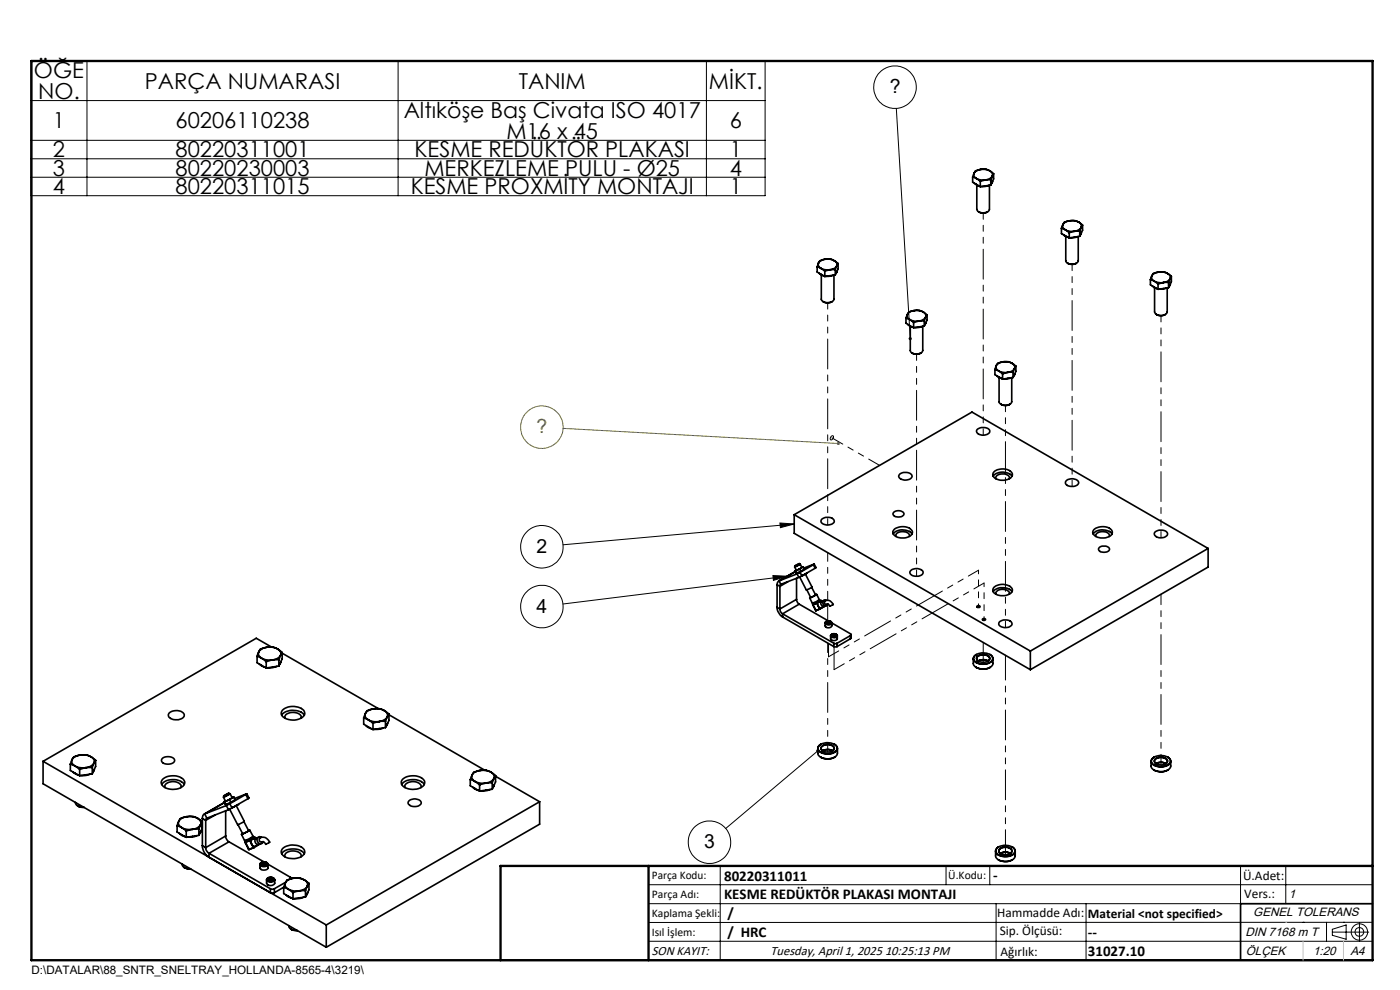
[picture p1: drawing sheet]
<svg xmlns="http://www.w3.org/2000/svg" width="297mm" height="210mm" viewBox="0 0 297 210" stroke-linecap="round" stroke-linejoin="round" font-family="sans-serif">
<g fill="none" stroke="#000" stroke-width=".35">
<path d="M206.3 37.6l.9 .3M206.3 37.6v1.1l1.7 .9M206.6 36.8a.88 .88 0 0 0 .6 1.1M206.6 36.8l-.3 .8M206.7 38.9l1.1 .6M207.2 37.9l.6 .2 1.3 .1M207.2 37.9l.8 .6M207.2 39.3v5.1l.4 .5M208 38.5v1.1M208.1 35.9a2.04 2.04 0 0 0-1.5 .9M208.1 35.9a2.85 2.85 0 0 1 1.9 .4M208.1 35.9a1.51 1.51 0 0 0-1.5 .9"/>
<path d="M208.1 35.9a2.26 2.26 0 0 1 1.9 .4M209.1 38.2l-1.1 .3M209.1 38.2h1.1M209.8 39.3l-.7 .2-.9 .1M209.9 39.3v5.1a1.54 1.54 0 0 1-2.3 .5M210 36.3a.83 .83 0 0 1 .5 1.1M210 36.3l.8 .6M210.2 39.3l-2.2 .3M210.2 38.2v1.1M210.5 37.4a1.78 1.78 0 0 1-1.4 .8M210.5 37.4l-.3 .8M210.6 38.5l-.3 .4"/>
<path d="M210.8 36.9l-.3 .5M210.8 36.9v1.1l-.6 1.3M173.4 56.6l.8 .3M173.4 56.6v1.1l1.6 1M173.6 55.8a.88 .88 0 0 0 .6 1.1M173.6 55.8l-.2 .8M173.7 58l1.1 .5M174.2 56.9l.6 .3h1.3M174.2 56.9l.8 .6M174.2 58.3v5.3l.4 .4M175 57.5v1.2M175 55a2.06 2.06 0 0 0-1.4 .8"/>
<path d="M175 55a3 3 0 0 1 2 .3M175 55a1.51 1.51 0 0 0-1.4 .8M175 55a2.3 2.3 0 0 1 2 .3M176.1 57.2l-1.1 .3M176.1 57.2h1.1M176.8 58.3l-.7 .3h-.9M176.9 58.3v5.2a1.57 1.57 0 0 1-2.3 .5M177 55.3a.83 .83 0 0 1 .5 1.1M177 55.3l.8 .6M177.2 58.3l-2.2 .4M177.2 57.2v1.1M177.5 56.4a1.77 1.77 0 0 1-1.4 .8"/>
<path d="M177.5 56.4l-.3 .8M177.6 57.5l-.3 .5M177.8 55.9l-.3 .5M177.8 55.9v1.1l-.6 1.3M207.6 44.9a1.73 1.73 0 0 0 1.9 0M225.2 48.4l.8 .3M225.2 48.4v1.2l1.6 .9M225.5 47.7a.83 .83 0 0 0 .5 1M225.5 47.7l-.3 .7M225.6 49.8l1 .6M226 48.7a2.85 2.85 0 0 0 1.9 .4M226 48.7l.8 .7"/>
<path d="M226.1 50.2v5.2l.4 .4M226.5 55.8a1.88 1.88 0 0 0 1.9 0M226.8 49.4v1.1M226.9 46.8a1.78 1.78 0 0 0-1.4 .9M226.9 46.8l1.3 .1 .6 .2M226.9 46.8a1.51 1.51 0 0 0-1.4 .9M226.9 46.8a2.49 2.49 0 0 1 1.9 .3M227.9 49.1l-1.1 .3M228.7 50.2l-1.6 .2M228.7 50.2v5.1a1.55 1.55 0 0 1-2.2 .5M228.8 47.1a.9 .9 0 0 1 .5 1.2M228.8 47.1l.9 .7"/>
<path d="M229.1 49l-1.2 .1M229.1 50.1l-2.3 .4M229.1 49v1.1M229.3 48.3a1.86 1.86 0 0 1-1.4 .8M229.3 48.3l-.2 .7M229.4 49.3l-.2 .5M229.7 47.8l-.4 .5M229.7 47.8v1.1l-.6 1.2M244.1 59.3l.8 .3M244.1 59.3v1.1l1.6 1M244.3 58.5a.88 .88 0 0 0 .6 1.1M244.3 58.5l-.2 .8"/>
<path d="M244.9 59.6l.6 .3h1.3M244.9 59.6l.8 .6M245.8 57.7a2.04 2.04 0 0 0-1.5 .8M245.8 57.7a2.85 2.85 0 0 1 1.9 .3M245.8 57.7a1.51 1.51 0 0 0-1.5 .8M245.8 57.7a2.26 2.26 0 0 1 1.9 .3M246.8 59.9l-1.1 .3M246.8 59.9h1.1M247.7 58a.83 .83 0 0 1 .5 1.1M247.7 58l.8 .6M247.9 59.9v1.1M248.2 59.1a1.78 1.78 0 0 1-1.4 .8"/>
<path d="M248.2 59.1l-.3 .8M248.5 58.6l-.3 .5M248.5 58.6v1.2l-.6 1.2M174.6 64a1.73 1.73 0 0 0 1.9 0M192.2 67.5l.8 .3M192.2 67.5v1.1l1.6 .9M192.5 66.7a.85 .85 0 0 0 .5 1.1M192.5 66.7l-.3 .8M192.6 68.8l1 .6M193 67.8a3 3 0 0 0 1.9 .3M193 67.8l.8 .6M193.1 69.2v5.2l.4 .5"/>
<path d="M193.5 74.9a1.87 1.87 0 0 0 1.9 0M193.8 68.4v1.1M193.9 65.9a1.63 1.63 0 0 0-1.4 .8M193.9 65.9h1.3l.6 .3M193.9 65.9a1.42 1.42 0 0 0-1.4 .8M193.9 65.9a2.44 2.44 0 0 1 1.9 .3M194.9 68.1l-1.1 .3M195.7 69.2l-1.6 .3M195.8 69.2v5.1a1.55 1.55 0 0 1-2.3 .6M195.8 66.2a.88 .88 0 0 1 .6 1.1M195.8 66.2l.9 .6M196.1 68.1h-1.2"/>
<path d="M196.1 69.2l-2.3 .3M196.1 68.1v1.1M196.4 67.3a2.06 2.06 0 0 1-1.5 .8M196.4 67.3l-.3 .8M196.4 68.4l-.2 .5M196.7 66.8l-.3 .5M196.7 66.8v1.1l-.6 1.3M211.1 78.4l.8 .3M211.1 78.4v1.1l1.6 .9M211.3 77.6a.88 .88 0 0 0 .6 1.1M211.3 77.6l-.2 .8M211.5 79.7l1 .6"/>
<path d="M211.9 78.7l.6 .2 1.3 .1M211.9 78.7l.8 .6M212.7 79.3v1.1M212.8 76.8a2.06 2.06 0 0 0-1.5 .8M212.8 76.8a3 3 0 0 1 1.9 .3M212.8 76.8a1.51 1.51 0 0 0-1.5 .8M212.8 76.8a2.3 2.3 0 0 1 1.9 .3M213.8 79l-1.1 .3M213.8 79h1.1M214.7 77.1a.83 .83 0 0 1 .5 1.1M214.7 77.1l.8 .6M214.9 79v1.1"/>
<path d="M215.2 78.2a1.77 1.77 0 0 1-1.4 .8M215.2 78.2l-.3 .8M215.3 79.3l-.2 .5M215.5 77.7l-.3 .5M215.5 77.7v1.1l-.6 1.3M244.4 60.7l1.1 .5M244.9 61.1v5.1l.4 .5M245.3 66.7a1.73 1.73 0 0 0 1.9 0M245.7 60.2v1.2M247.5 61.1l-1.5 .2M247.6 61.1v5.1a1.54 1.54 0 0 1-2.3 .5M247.9 61l-2.2 .4"/>
<path d="M248.3 60.2l-.3 .5M207.3 91.1a1.9 1.9 0 0 1 2.7 .3 1.43 1.43 0 0 1-2.2 .8l-.5-.4-.1-.3zM211.9 80.1v5.2l.4 .5M212.3 85.8a1.73 1.73 0 0 0 1.9 0M214.6 80.1l-1.7 .3M214.6 80.1v5.1a1.57 1.57 0 0 1-2.3 .6M214.9 80.1l-2.2 .3M168.5 109.2l37.7-21.8 50.1 28.9M168.5 109.2l50.1 28.9M168.5 109.2v3.9l50.1 29M169.6 119.5l.1 .2M169.7 119.7h.1l-1.1 .5"/>
<path d="M169.7 119.7l-1 .5-.1-.2M169.8 119.7l.3 .7M172.5 119.8l.2-.1-2.2 .8M172.5 119.8l-2.8 1.6M172.5 119.8l.4 .7M172.7 119.7l.4 .7-.2 .1M174.3 110.2a1.85 1.85 0 0 1 2.7 .2 1.07 1.07 0 0 1-1.4 1 1.11 1.11 0 0 1-1.4-1.1zM189.5 113.3a2.69 2.69 0 0 1 4 0M189.6 108.6a1.36 1.36 0 0 1 2.2 .5 1.42 1.42 0 0 1-2.4 0zM189.7 112.4a2.81 2.81 0 0 1 3.8 .2 1.1 1.1 0 0 1-1 1.4 2.29 2.29 0 0 1-3.1-1zM190.1 113.8a.83 .83 0 0 1 .9-1 1.4 1.4 0 0 1 1.9 .9v.1M191 100.5a1.69 1.69 0 0 1 2.5 .6 1.66 1.66 0 0 1-2.9-.1z"/>
<path d="M210.7 101a2.73 2.73 0 0 1 4 0M210.9 100.1a2.81 2.81 0 0 1 3.8 .3 1.22 1.22 0 0 1-1.3 1.4 2.28 2.28 0 0 1-2.8-1.1zM211.3 101.6a.95 .95 0 0 1 1.2-1.1 1.13 1.13 0 0 1 1.6 1.1M226.2 102a1.69 1.69 0 0 1 2.6 .4 1.76 1.76 0 0 1-2.8 .1zM231.9 113.3a2.69 2.69 0 0 1 4 0M232.1 112.4a2.8 2.8 0 0 1 3.8 .2 1.05 1.05 0 0 1-1 1.4 2.33 2.33 0 0 1-3.1-1zM232.5 113.8a.98 .98 0 0 1 1.2-1 1.25 1.25 0 0 1 1.6 .9v.1M233.2 116.1a1.34 1.34 0 0 1 2.2 .5 1.48 1.48 0 0 1-2.4 0zM245 112.9a1.9 1.9 0 0 1 2.7 .2 1.43 1.43 0 0 1-2.2 .8l-.5-.3-.1-.4zM256.3 116.3l-37.7 21.8M256.3 116.3v4l-37.7 21.8M54.5 139.2l1 .4"/>
<path d="M54.5 139.2v1.4l2 1.1M54.9 138.3a1.04 1.04 0 0 0 .6 1.3M54.9 138.3l-.4 .9M55.5 139.6a3.8 3.8 0 0 0 2.3 .4M55.5 139.6l1 .8M56.6 137.3a2.28 2.28 0 0 0-1.7 1M56.6 137.3a3.5 3.5 0 0 1 2.3 .4M56.6 137.3a1.9 1.9 0 0 0-1.7 1M56.6 137.3a3.2 3.2 0 0 1 2.3 .4M57.6 137.3l-3.2-1.9-45.3 26.1M57.8 140l-1.3 .4M58.9 137.7a1.04 1.04 0 0 1 .6 1.3"/>
<path d="M58.9 137.7l1 .7M59.2 139.9l-1.4 .1M59.2 139.9v1.4M59.5 139a2.13 2.13 0 0 1-1.7 1M59.5 139l-.3 .9M59.9 138.4l-.4 .6M59.9 138.6l20.4 11.7M59.9 138.4v1.3l-.7 1.6M164.9 128.8a2.71 2.71 0 0 0 1.1 2.1M164.9 124l.6 .4M164.9 128.8l.6 .4M164.9 124v4.8"/>
<path d="M165.3 123.2l-.3 .3-.1 .5M165.3 123.2l.3 .8M165.5 129.2a1.11 1.11 0 0 0 .5 1M165.5 124.4v4.8M165.6 124l-.1 .4M166 130.2l10.9 6.2M166 130.2v.7M166 130.9l10.9 6.3M167.1 123.4l-1.6 1M168.6 120.3l.3 .7 1.2-.6M168.7 120l.9-.5zM168.7 121.1h.1"/>
<path d="M168.7 121.1l.3 .5M168.7 121.2l-3.5 2.1M168.8 121.1l.2 .5M168.9 120.9l-.2 .2M169 127.1l.2 .8 .3 .3M169 122.7v4.4M169 127.1l-3.5 2.1M169.1 121.7l.4 .8M169.1 121.7l-3.8 1.5M169.5 122.5l-3.9 1.5M169.5 128.2l-3.5 2M169.5 128.2l6.2 3.5"/>
<path d="M169.7 120.7l-.9 .4M169.7 120.7l.2 .5M169.7 121.4l-.6 .3M169.7 121.4l.4 .8M169.9 121.2l-.9 .4M170.1 122.2l-.6 .3M170.3 122l.1 .1M170.4 122.1l-.4 .1M170.4 120.3h-.3M170.4 120.3l-.7 .4M170.4 120.3l.2 .4-.7 .5M170.9 121.8l1.4 2.7-.6 .4-.6 .3-1.4-2.8"/>
<path d="M171.1 121.6h.1M171.1 121.6l-.7 .5M172.2 124.6l.8 1.6-.5 .3-.5 .2-.8-1.6M172.4 128.3h.1M172.4 128.3l.6 1.2M172.5 128.3l.6 1.2M172.5 128.2v.1M172.5 128.1l-.1 .2M172.5 128.1v.1M172.5 128.1h.1M172.6 127.8l.2 .2M172.7 128l-.2 .1"/>
<path d="M172.9 120.5l-2.8 1.7M173 126.2l.2-.1-1.4 .8 .2-.2M173 129.5h.1M173.1 129.5h.1M173.2 126.1l.6 1.1-.6 .4-.9 .3-.5-1M173.2 127.9h.1M173.2 127.9l.4 .7M173.2 127.9l-.7 .4M173.2 127.9l-.7 .3M173.5 127.4l.1 .2M173.6 128.6l.4 .3 .8-.3M173.6 128.6l.3 .6"/>
<path d="M173.6 127.6l-.8 .4M173.9 129.2h.1M173.9 129.2l-.8 .3M174.1 127.4l.2 .2M174.1 127.4l-.5 .2M174.1 127.4l-.9 .5M174.4 127.5a.58 .58 0 0 0-.2 .7 .58 .58 0 0 0 .6 .4M174.4 127.5l-.8 .3-.1 .4 .1 .4M174.6 127.5h-.2M174.8 128.6h.1M174.8 128.7l-.9 .5M174.8 128.7h.1"/>
<path d="M174.9 127.6a1.11 1.11 0 0 1 1.8 .7 .56 .56 0 0 1-1-.1 .51 .51 0 0 1-.6 0 .51 .51 0 0 1-.2-.6zM175 132.1a.77 .77 0 0 1 .8-.4 .77 .77 0 0 1 .7 .4M175 132.1h.1M175 132.1v.6a.79 .79 0 0 0 .8 .5 .79 .79 0 0 0 .7-.5v-.6M175 132.1a.82 .82 0 0 0 1.5 0M175 128.5l-.2 .1M175.2 131.9a.72 .72 0 0 1 1.2 .2 .71 .71 0 0 1-1.3-.1zM175.3 127.3a.56 .56 0 0 0-.7 .4 .56 .56 0 0 0 .3 .7 .56 .56 0 0 0 .7-.3M175.5 131.9v.3M175.6 132.2h.1M175.6 132.2h.3M175.9 131.9l.2 .1-.1 .2-.6-.1 .1-.2"/>
<path d="M175.9 131.9h-.4M175.9 131.9v.3M176.2 134.9a.8 .8 0 0 1 1.4 0M176.2 134.9h.1M176.2 134.9v.6a.79 .79 0 0 0 .7 .4 .79 .79 0 0 0 .7-.4v-.6M176.2 134.9a.82 .82 0 0 0 1.4 0M176.4 134.6a.73 .73 0 0 1 1.2 .3 .72 .72 0 0 1-1.3-.1zM176.5 132.1l4 2.4 .1 .2-.2 .1M176.6 134.6v.3l.2 .1M176.6 134.6v.3M176.8 135h.1M176.9 136.4h.7"/>
<path d="M176.9 137.2h.7M176.9 136.4v.8M177 134.9l-.2 .1M177 134.6l.3 .2-.1 .2h-.4M177 134.6h-.4M177 134.6v.3M177.6 136.4v.8M180.4 134.8l-2.8 1.6M180.4 134.8v.7M180.4 135.5l-2.8 1.7M180.6 134.6v.8l-.2 .1M193.2 121.1a1.78 1.78 0 0 1 2.6 .2 1.36 1.36 0 0 1-1.9 .9 .74 .74 0 0 1-.7-.3 .74 .74 0 0 1 0-.8z"/>
<path d="M206.5 139.7v1.2l.6 .7M206.7 139.2a2.7 2.7 0 0 1 3.9 .2 1.34 1.34 0 0 1-1.5 1.4 2.03 2.03 0 0 1-2.6-1.2zM207.1 138.8a.95 .95 0 0 0-.6 1.1 .95 .95 0 0 0 .9 .8 2.58 2.58 0 0 0 3.2-.8l-.1-.6-.5-.5M207.1 138.8h.1M207.3 128.6a.31 .31 0 0 1 .4-.2 .31 .31 0 0 1 .1 .4h-.5zM207.3 139.3a1.82 1.82 0 0 1 2.7 .3 1.48 1.48 0 0 1-2.2 .8l-.5-.4-.1-.4zM208.4 131.3a.3 .3 0 0 1 .4-.1 .3 .3 0 0 1 .2 .3h-.5zM210 138.8h.1M210.6 139.7v1a2.23 2.23 0 0 1-2.9 1.1l-.6-.2M210.7 125.5a2.8 2.8 0 0 1 4 0M210.9 124.6a2.81 2.81 0 0 1 3.8 .2 1.1 1.1 0 0 1-1 1.4 2.65 2.65 0 0 1-3.1-.8v-.4zM211.3 126a1.13 1.13 0 0 1 1.5-1 1.07 1.07 0 0 1 1.3 1"/>
<path d="M212 131.9a1.85 1.85 0 0 1 2.7 .3 1.07 1.07 0 0 1-1.3 .9 1.11 1.11 0 0 1-1.5-1zM218.6 138.1v4M35.9 151.3a2.23 2.23 0 0 1 3.2 .2 1.28 1.28 0 0 1-1.6 1.2 1.49 1.49 0 0 1-1.8-1zM55 140.9l1.2 .7M56.5 140.4v1.3M58.7 141.3l-.9 .3h-1M59.2 141.3l-2.7 .4M59.6 140.3l-.3 .6M59.8 151.7a3.2 3.2 0 0 1 4.8 0M59.9 150.6a3.4 3.4 0 0 1 4.7 .3 1.32 1.32 0 0 1-1.3 1.7 3.2 3.2 0 0 1-3.6-1v-.5zM60.5 152.4a1.02 1.02 0 0 1 1.1-1.2 1.97 1.97 0 0 1 2.3 .8v.4M77.2 152.3l.9 .4"/>
<path d="M77.2 152.3v1.3l1.9 1.2M77.5 151.4a1 1 0 0 0 .6 1.3M77.5 151.4l-.3 .9M77.6 153.9l.5 .4 .7 .3M78.1 152.7a3.4 3.4 0 0 0 2.4 .4M78.1 152.7l1 .7M79.1 153.4v1.4M79.2 150.4a2.19 2.19 0 0 0-1.7 1M79.2 150.4a3.7 3.7 0 0 1 2.3 .3M79.2 150.4a1.74 1.74 0 0 0-1.7 1M79.2 150.4a3 3 0 0 1 2.3 .3M80.5 153.1l-1.4 .3"/>
<path d="M81.4 154.4l-.9 .3h-1.1M81.5 150.7a1.05 1.05 0 0 1 .7 1.4M81.5 150.7l1 .8M81.8 153l-1.3 .1M81.8 154.3l-2.7 .5M81.8 153v1.3M82.2 152.1a2.49 2.49 0 0 1-1.7 1M82.2 152.1l-.4 .9M82.2 153.4l-.2 .6M82.5 151.5l-.3 .6M82.5 151.6l20.4 11.8M82.5 151.5v1.3l-.7 1.5"/>
<path d="M173.5 158.7v1.2l.6 .7M173.8 158.1a2.78 2.78 0 0 1 3.8 .4 1.22 1.22 0 0 1-1.2 1.3 2.5 2.5 0 0 1-2.9-1zM174.1 157.9a.95 .95 0 0 0-.6 1 .95 .95 0 0 0 .9 .8 2.52 2.52 0 0 0 3.2-.8l-.1-.6-.4-.4M174.1 157.9h.1M174.3 158.4a1.69 1.69 0 0 1 2.7 .4 1.76 1.76 0 0 1-2.8 0zM174.5 159.3a2.12 2.12 0 0 1 2.1 0M174.6 159.2a2.17 2.17 0 0 1 2 0M174.6 159.3a.67 .67 0 0 1-.4-.8 .67 .67 0 0 1 .7-.5 1.48 1.48 0 0 1 2.1 .8l-.2 .3-.3 .2M177 157.9h.1M177.7 158.7v1.1a2.25 2.25 0 0 1-3 1.1l-.6-.3M207.1 141.6a3 3 0 0 0 2.9 0M207.5 140.2a2.12 2.12 0 0 1 2.1 0"/>
<path d="M207.6 140.2a2.16 2.16 0 0 1 2 0M207.6 140.3a.66 .66 0 0 1-.4-.8 .66 .66 0 0 1 .8-.5 1.43 1.43 0 0 1 1.9 .8l-.4 .5M9.1 161.5l60.1 34.7M9.1 161.5v4.8l60.1 34.6M14.9 162.1l1 .4M14.9 162.1v1.3l2 1.2M15.3 161.1a1.02 1.02 0 0 0 .6 1.4M15.3 161.1l-.4 1M15.4 163.7l1.2 .7M15.9 162.5a3.7 3.7 0 0 0 2.3 .3M15.9 162.5l1 .7M16 170.2l.1 .4 .4 .3"/>
<path d="M16.5 170.9l1.2 .3M16.5 170.9l.7 .3 .7 .1M16.9 163.2v1.4M17 160.2a2.49 2.49 0 0 0-1.7 .9M17 160.2a3.4 3.4 0 0 1 2.3 .3M17 160.2a1.9 1.9 0 0 0-1.7 .9M17 160.2a3.2 3.2 0 0 1 2.3 .3M18.2 162.8l-1.3 .4M19.1 164.2l-.9 .3h-1M19.3 160.5a1.02 1.02 0 0 1 .6 1.4M19.3 160.5l1 .8M19.6 162.8h-1.4"/>
<path d="M19.6 164.1l-2.7 .5M19.6 162.8v1.3M19.9 161.9a2.3 2.3 0 0 1-1.7 .9M19.9 161.9l-.3 .9M20 163.2l-.3 .6M20.3 161.3l-.4 .6M20.3 161.3v1.3l-.7 1.5M34.3 166.4a3.3 3.3 0 0 1 4.8 0M34.5 160.9a1.85 1.85 0 0 1 2.5 .3 1.57 1.57 0 0 1-2.4 .7l-.3-.5zM34.5 165.3a3.4 3.4 0 0 1 4.6 .3 1.32 1.32 0 0 1-1.2 1.7 2.84 2.84 0 0 1-3.7-1.3zM35 167.1a1.02 1.02 0 0 1 1.1-1.2 1.93 1.93 0 0 1 2.4 .8l-.1 .4M37.6 175.1l.9 .4"/>
<path d="M37.6 175.1v1.4l1.9 1.1M37.9 174.2a1.02 1.02 0 0 0 .6 1.3M37.9 174.2l-.3 .9M38 176.8l.5 .4 .8 .3M38.5 175.5a3.5 3.5 0 0 0 2.4 .4M38.5 175.5l1 .8M39.5 176.3v1.3M39.6 173.2a2.04 2.04 0 0 0-1.7 1M39.6 173.2a3.8 3.8 0 0 1 2.3 .4M39.6 173.2a1.74 1.74 0 0 0-1.7 1M39.6 173.2a3 3 0 0 1 2.3 .4M40.9 175.9l-1.4 .4"/>
<path d="M41.8 177.3l-.9 .2-1.1 .1M41.9 173.6a1.07 1.07 0 0 1 .6 1.3M41.9 173.6l1 .7M42.2 175.9h-1.3M42.2 177.2l-2.7 .4M42.2 175.9v1.3M42.5 174.9a2.28 2.28 0 0 1-1.6 1M42.5 174.9l-.3 1M42.6 176.3l-.2 .5M42.9 174.3l-.4 .6M42.9 174.3v1.4l-.7 1.5M42.9 179.4a2.97 2.97 0 0 0 1.4 2.4v-.8"/>
<path d="M42.9 173.6l.7 .4M42.9 179.4l.7 .4M42.9 173.6v5.8M43.4 172.6a.89 .89 0 0 0-.5 1M43.4 172.6l4.2-2.4-4.3 2.5M43.4 172.6l.5 1M43.6 179.8a1.47 1.47 0 0 0 .7 1.2M43.6 174v5.8M43.9 173.6l-.3 .4M45.7 172.9l-2.1 1.1M47.4 168.8l1.2-.5zM47.4 168.8l.1 .2"/>
<path d="M47.5 170.1h.2M47.5 170.1l.4 .6M47.7 170.1l.2 .6M47.8 169.9l-.3 .2M47.9 177.3a1.6 1.6 0 0 0 .7 1.3M47.9 172v5.3M47.9 177.3l-4.3 2.5M48 170.9l.5 .9M48 170.9l-4.6 1.7M48.5 171.8l-4.6 1.8M48.6 168.3v.2l-1.1 .5M48.6 178.6l-4.3 2.4"/>
<path d="M48.6 178.6l7.4 4.2M48.7 168.4h.1l-1.4 .7 .1-.1M48.7 169.6l-1 .5M48.7 169.6l.3 .6M48.8 170.5l-.8 .4M48.8 170.5l.4 .9M48.8 168.4l.4 .8-1.1 .7h-.3l-.4-.8M49 170.2l-1.1 .5M49.2 171.4l-.7 .4M49.5 171.2h.1M49.5 171.2l-.4 .2M49.6 169.1h-.4"/>
<path d="M49.6 169.1l-.9 .5M49.6 169.1l.3 .5-.9 .6M50.1 170.9l1.7 3.3-.3 .2-1.1 .5-1.7-3.2M50.4 170.7h.1M50.4 170.7l-.9 .5M50.5 174.9l1 1.9M51.8 174.3l.9 1.9M52 178.7l.7 1.5M52.1 178.7h-.1M52.1 178.7l.7 1.5M52.1 178.6v.1M52.1 168.5l.3-.1-2.7 1"/>
<path d="M52.1 168.5l-3.3 2M52.1 168.5l.5 .9M52.2 178.5l-.2 .2M52.2 178.5l-.2 .1h.1M52.2 178.5h.1M52.4 168.4l.4 .9-.2 .1M52.4 178.4l-.2 .1M52.6 169.4l-3.4 2M52.7 176.2l.3-.1-1.8 .9 .3-.2M52.7 176.2l-1.2 .6M53 176.1l.7 1.3-1 .6-.8 .3-.7-1.3M53 178.3l-.9 .4"/>
<path d="M53 178.3l.8 1.5M53 178.3h.1M53 178.3l-.9 .3M53.3 177.7l.2 .2M53.5 177.9l-1.1 .6-.1-.3M53.8 179.8h.1M53.8 179.8l-1 .4M53.8 179.8l-.9 .4M54 177.7h.1M54 177.7l-1 .6M54 177.7l-.6 .2M54.1 177.7l-.7 .2"/>
<path d="M54.1 177.7l.1 .2M54.4 177.8l-.7 .2a.8 .8 0 0 0-.4 1 .8 .8 0 0 0 1 .4l.6-.3M54.6 177.7a.7 .7 0 0 0-.4 1 .7 .7 0 0 0 1 .3M54.9 179.1v.1l-1.1 .6M55.2 177.7a1.39 1.39 0 0 1 1.9 1l-.7 .4a.76 .76 0 0 0-1.1-.5l-.3-.4zM55.5 177.6a.66 .66 0 0 0-.9 .2 .66 .66 0 0 0 .2 .9l.6 .3 .3-.2 .1-.3M85.2 166.4a3.3 3.3 0 0 1 4.8 0M85.4 165.3a3.4 3.4 0 0 1 4.6 .3 1.32 1.32 0 0 1-1.2 1.7 3.1 3.1 0 0 1-3.6-1l-.1-.5zM85.9 167.1a1.02 1.02 0 0 1 1.1-1.2 1.71 1.71 0 0 1 2.4 1l-.1 .2M86.8 169.9a1.77 1.77 0 0 1 2.6 .3 1.48 1.48 0 0 1-2.2 .8l-.6-.6zM99.8 165.4l1 .4M99.8 165.4v1.3l1.9 1.1"/>
<path d="M100.2 164.4a1.07 1.07 0 0 0 .6 1.4M100.2 164.4l-.4 1M100.3 167l.5 .4 .7 .3M100.8 165.8a3.8 3.8 0 0 0 2.3 .3M100.8 165.8l.9 .7M101.7 166.5v1.3M101.8 163.4a2.04 2.04 0 0 0-1.6 1M101.8 163.4a3.7 3.7 0 0 1 2.3 .4M101.8 163.4a1.9 1.9 0 0 0-1.6 1M101.8 163.4a2.89 2.89 0 0 1 2.3 .4M103.1 166.1l-1.4 .4M104 167.5l-.9 .2-1 .1"/>
<path d="M104.1 163.8a1.05 1.05 0 0 1 .7 1.3M104.1 163.8l1 .7M104.4 166.1h-1.3M104.4 167.4l-2.7 .4M104.4 166.1v1.3M104.8 165.1a2.19 2.19 0 0 1-1.7 1M104.8 165.1l-.4 1M104.8 166.5l-.2 .6M105.1 164.5l-.3 .6M105.1 164.7l9.4 5.4M105.1 164.5v1.4l-.7 1.5M114.5 170.1l-45.3 26.1"/>
<path d="M114.5 170.1v4.7l-45.3 26.1M174.1 160.6a3 3 0 0 0 3 0M211.6 179.8a2.78 2.78 0 0 1 3.7 .5 1.34 1.34 0 0 1-1.6 1.3 2.15 2.15 0 0 1-2.5-1zM211.8 179.7a.95 .95 0 0 0-.6 1 .95 .95 0 0 0 .9 .8 2.52 2.52 0 0 0 3.2-.8l-.1-.6-.5-.4M211.8 179.7h.1M244.2 161.5v1.1l.6 .7M244.4 161a2.7 2.7 0 0 1 3.9 .2 1.34 1.34 0 0 1-1.5 1.4 2.03 2.03 0 0 1-2.6-1.2zM244.8 160.6a.95 .95 0 0 0-.6 1 .95 .95 0 0 0 .9 .8 2.58 2.58 0 0 0 3.3-.8l-.2-.6-.4-.4M244.8 160.6h.1M244.8 163.3v.1M244.8 163.4a3.1 3.1 0 0 0 2.9 0M245 161.1a1.9 1.9 0 0 1 2.7 .2 1.34 1.34 0 0 1-1.9 .9 .77 .77 0 0 1-.8-.3 .77 .77 0 0 1 0-.8z"/>
<path d="M245.2 162a2.12 2.12 0 0 1 2.1 0M245.3 162a2.16 2.16 0 0 1 2 0M245.3 162a.66 .66 0 0 1-.4-.8 .66 .66 0 0 1 .8-.4 1.69 1.69 0 0 1 1.9 .6v.3l-.3 .3M247.7 160.6h.1M247.8 163.3l-.1 .1M248.4 161.5v1a2.23 2.23 0 0 1-3 1.1l-.6-.3M38.6 183.3l.1 .4 .4 .3M39.1 184l1.3 .3M39.1 184l.7 .3 .7 .1M44.3 181l13.1 7.5M52.7 180.2h.2M52.8 180.2h.1"/>
<path d="M52.8 180.2h-.1M55.1 183.3v.8a.99 .99 0 0 0 1.8 0v-.8M55.5 182.9a.82 .82 0 0 1 1.2 .4 .86 .86 0 0 1-1.5-.1zM55.7 183.1v.3M55.8 183.5l.1-.1zM56.1 183.4h-.2M56.1 183l.3 .2-.1 .3h-.4l-.3-.2 .1-.2M56.1 183l-.4 .1M56.1 183v.4M56.6 186.6h.1M56.6 186.6v.8a.99 .99 0 0 0 1.7 0v-.8M56.6 186.6a.99 .99 0 0 0 1.7 0"/>
<path d="M56.6 186.6a.94 .94 0 0 1 .8-.5 .94 .94 0 0 1 .9 .5M56.8 186.3a.9 .9 0 0 1 1.4 .3 .85 .85 0 0 1-1.5-.1zM56.9 183.3a.93 .93 0 0 0-.9-.5 .93 .93 0 0 0-.8 .6M56.9 183.3l4.8 2.8v.3M56.9 183.3a1.02 1.02 0 0 1-1.8 .1M57.1 186.3v.4M57.2 186.7h.1M57.3 186.7l-.1 .1M57.3 186.7l.3 .1M57.4 188.5h.8M57.4 188.5v.9h.8M57.5 186.3l.4 .2-.2 .2-.4 .1-.3-.2 .1-.3"/>
<path d="M57.5 186.3h-.4M57.5 186.7l.1 .1M57.5 186.3v.4M57.5 186.7h-.2M58.2 188.5v.9M59.8 181.1a3.3 3.3 0 0 1 4.8 0M59.9 180a3.5 3.5 0 0 1 4.7 .3 1.32 1.32 0 0 1-1.3 1.7 3.1 3.1 0 0 1-3.6-1v-.5zM60.2 188.2l1 .4M60.2 188.2l-2 1.2M60.2 188.2v1.3l2 1.2M60.5 181.7a1.02 1.02 0 0 1 1.1-1.2 1.97 1.97 0 0 1 2.3 .9v.3M60.5 187.3a1.05 1.05 0 0 0 .7 1.3"/>
<path d="M60.5 187.3l-.3 .9M60.6 187.1l-2.4 1.4M60.7 189.8l.5 .4 .7 .3M61.2 188.6a3.7 3.7 0 0 0 2.3 .4M61.2 188.6l1 .8M61.3 196.3v.4l.4 .4M61.7 197.1l1.3 .3M61.7 197.1l.4 .2 1 .1M61.8 186.3v.1M62.2 189.4v1.3M62.2 186.3a2.19 2.19 0 0 0-1.7 1M62.2 186.3a3.7 3.7 0 0 1 2.4 .3"/>
<path d="M62.2 186.3a1.9 1.9 0 0 0-1.7 1M62.2 186.3a3 3 0 0 1 2.4 .3M63.5 189l-1.3 .4M64.4 190.3l-.9 .3h-1.1M64.6 186.6a1.05 1.05 0 0 1 .6 1.4M64.6 186.6l.9 .8M64.8 188.9l-1.3 .1M64.8 190.3l-2.6 .4M64.8 188.9v1.4M65.2 188a2.19 2.19 0 0 1-1.7 1M65.2 188l-.4 .9M65.3 189.3l-.3 .6"/>
<path d="M65.5 187.4l-.3 .6M65.5 187.4v1.3l-.7 1.6M69.2 196.2v4.7M211.2 180.5v1.2l.6 .7M211.8 182.4h.1M212 180.1a1.85 1.85 0 0 1 2.7 .3 1.14 1.14 0 0 1-1.6 .9 .87 .87 0 0 1-.9-.3 .87 .87 0 0 1-.2-.9zM212.3 181.1a.67 .67 0 0 1-.4-.8 .67 .67 0 0 1 .8-.5 1.52 1.52 0 0 1 2 .8l-.5 .5M214.3 181a2.11 2.11 0 0 0-2.1 0 2.12 2.12 0 0 1 2.1 0M214.8 182.4a3.1 3.1 0 0 1-3 0M215.4 180.5v1a2.25 2.25 0 0 1-3 1.1l-.6-.2M291.2 191.7h-28v12M106.2 203.7h185"/>
</g>
<g fill="none" stroke="#000" stroke-width=".21" stroke-dasharray="6.3 1.3 1.3 1.3 1.3 1.3">
<path d="M176.8 92.7v-.2a.47 .47 0 0 0-.6 .2 .47 .47 0 0 0 .1 .6l.3-.2 .2-.4M175.6 128.2v3.4M175.8 132.1v.2M175.8 136.5v2.8M176.3 131.8l.1 .1a.55 .55 0 0 1-.2 .6 .55 .55 0 0 1-.7 0 .42 .42 0 0 1-.4-.5 .42 .42 0 0 1 .6-.3l.6 .1M176.9 134.8v.2M176.9 137.2v4.8M177.4 134.5l.2 .1a.55 .55 0 0 1-.3 .6 .55 .55 0 0 1-.6 0 .42 .42 0 0 1-.5-.5 .42 .42 0 0 1 .7-.3l.5 .1M208.6 136.2v4.3M176.6 159.3a2.11 2.11 0 0 0-2 0M209.6 140.2a2.11 2.11 0 0 0-2 0M247.3 162a2.11 2.11 0 0 0-2 0"/>
<path d="M214.3 181a2.11 2.11 0 0 0-2 0"/>
</g>
<path d="M208.6 45.2v47.1M227.4 56.1v47.1M175.6 64.2v47.1M194.4 75.1v47.1M246.3 67v47.1M213.3 86v47.1" fill="none" stroke="#000" stroke-width=".21" stroke-dasharray="6.3 1.3 1.3 1.3 1.3 1.3" stroke-dashoffset="5"/>
<path d="M175.6 117.2v10.1" fill="none" stroke="#000" stroke-width=".21" stroke-dasharray="6.3 1.3 1.3 1.3 1.3 1.3" stroke-dashoffset="4.5"/>
<path d="M175.6 136.4v23.1" fill="none" stroke="#000" stroke-width=".21" stroke-dasharray="6.3 1.3 1.3 1.3 1.3 1.3" stroke-dashoffset="4.3"/>
<path d="M213.3 139v42.3" fill="none" stroke="#000" stroke-width=".21" stroke-dasharray="6.3 1.3 1.3 1.3 1.3 1.3" stroke-dashoffset="1.1"/>
<path d="M246.3 126v36.2" fill="none" stroke="#000" stroke-width=".21" stroke-dasharray="6.3 1.3 1.3 1.3 1.3 1.3" stroke-dashoffset="4.1"/>
<path d="M176.5 92.9l10.1 5.8" fill="none" stroke="#000" stroke-width=".21" stroke-dasharray="6.3 1.3 1.3 1.3 1.3 1.3" stroke-dashoffset="3.7"/>
<path d="M207.6 121v7.9M208.8 123.7v7.9" fill="none" stroke="#000" stroke-width=".21" stroke-dasharray="6.3 1.3 1.3 1.3 1.3 1.3" stroke-dashoffset="5.6"/>
<path d="M175.8 139.3l31.8-18.3M176.9 142l31.9-18.3" fill="none" stroke="#000" stroke-width=".21" stroke-dasharray="6.3 1.3 1.3 1.3 1.3 1.3" stroke-dashoffset="3.9"/>
<g fill="none" stroke="#000" stroke-width=".21">
<path d="M6.6 12.9h155.7v28.6h-155.7zM18.5 12.9v28.6M84.5 12.9v28.6M149.9 12.9v28.6M6.6 21.3h155.7M6.6 29.8h155.7M6.6 33.7h155.7M6.6 37.6h155.7M190.1 23l3 48.9M165.5 110.9l3 .3-2.9 .7zM168.5 111.2l-49 4.4M164 122.1l3 .1-2.9 .9z"/>
<path d="M167 122.2l-47.5 5.9M173.5 159.3l-19.5 16.4M137.6 187.7h153.6M137.6 191.7h153.6M137.6 199.7h153.6M152.8 183.7v20M200.7 183.7v4M210 183.7v4M211.3 191.7v12M230.4 191.7v12M263.2 183.7v20M272.8 183.7v8"/>
<path d="M276.4 195.6h.1M281.4 195.6v4.1M282.6 197.7h7.8M282.6 197.1l3-.9v3l-3-.8zM285 195.6h.1M288.4 195.8v3.8M291.2 195.6l-153.6 .1"/>
<circle cx="189.9" cy="18.5" r="4.5"/>
<circle cx="115" cy="116" r="4.5"/>
<circle cx="115" cy="128.7" r="4.5"/>
<circle cx="150.5" cy="178.6" r="4.5"/>
<circle cx="288.4" cy="197.7" r="1.74"/>
<circle cx="288.4" cy="197.7" r=".93"/>
</g>
<g fill="none" stroke="#808000" stroke-width=".21">
<path d="M119.5 90.9l58.3 3.2"/>
<circle cx="115" cy="90.6" r="4.5"/>
</g>
<path d="M6.7 12.9h284.5v190.8h-284.5zM137.6 183.7v20M291.2 183.7h-185v20" fill="none" stroke="#000" stroke-width=".5"/>
<path d="M272.8 195.6h.1M276.4 199.7v4M285 199.7v4" fill="none" stroke="#c0c0c0" stroke-width=".21"/>
<path d="M192.8 71.6l.1 .5 .2 .1v-.3v.3a.33 .33 0 0 0 .3-.5 .33 .33 0 0 0-.6-.1zM173.3 159a.34 .34 0 0 0-.1 .5 .34 .34 0 0 0 .5 0 .34 .34 0 0 0 0-.4l-.2 .2 .2-.2-.2-.2zM164 122.1l3 .1-2.9 .9zM165.5 110.9l3 .3-2.9 .7z" fill="#000"/>
<path d="M177.6 93.9a.34 .34 0 0 1 .4-.1 .34 .34 0 0 1 .2 .3h-.4h.4l-.3 .3a.33 .33 0 0 1-.3-.1 .33 .33 0 0 1 0-.4z" fill="#808000"/>
<g font-size="4.7">
<text x="7.2" y="16.5">ÖĞE</text>
<text x="8.1" y="21">NO.</text>
<text x="30.7" y="18.8">PARÇA NUMARASI</text>
<text x="110" y="18.8">TANIM</text>
<text x="150.4" y="18.8">MİKT.</text>
<text x="11.2" y="27.2">1</text>
<text x="37.2" y="27.2">60206110238</text>
<text x="85.6" y="25">Altıköşe Baş Civata ISO 4017</text>
<text x="107.4" y="29.5">M16 x 45</text>
<text x="154.8" y="27.2">6</text>
<text x="11.2" y="33.4">2</text>
<text x="37.2" y="33.4">80220311001</text>
<text x="88" y="33.4">KESME REDÜKTÖR PLAKASI</text>
<text x="154.8" y="33.4">1</text>
<text x="11.2" y="37.3">3</text>
<text x="11.2" y="41.2">4</text>
<text x="37.2" y="37.3">80220230003</text>
<text x="37.2" y="41.2">80220311015</text>
<text x="87.1" y="41.2">KESME PROXMİTY MONTAJI</text>
<text x="90" y="37.3">MERKEZLEME PULU - Ø25</text>
<text x="154.8" y="37.3">4</text>
<text x="154.8" y="41.2">1</text>
</g>
<g font-size="4.1">
<text x="188.7" y="19.8">?</text>
<text x="113.8" y="117.2">2</text>
<text x="113.8" y="129.9">4</text>
<text x="149.4" y="179.9">3</text>
</g>
<text font-size="4.1" fill="#808000" x="113.8" y="91.9">?</text>
<g font-size="3.2">
<text x="153.6" y="190.8">KESME REDÜKTÖR PLAKASI MONTAJI</text>
<text x="153.6" y="186.8">80220311011</text>
<text x="210.7" y="186.6">-</text>
<text x="154.3" y="194.8">/</text>
<text x="154.3" y="198.8">/ HRC</text>
<text x="230.8" y="198.7">--</text>
<text x="230.8" y="202.8">31027.10</text>
</g>
<g font-size="2.8">
<text x="263.7" y="186.7">Ü.Adet:</text>
<text x="263.9" y="190.5">Vers.:</text>
<text x="211.5" y="194.5">Hammadde Adı:</text>
<text x="230.8" y="194.7">Material &lt;not specified&gt;</text>
<text x="138.3" y="202.6">SON KAYIT:</text>
<text x="163.5" y="202.6">Tuesday, April 1, 2025 10:25:13 PM</text>
<text x="212.1" y="198.4">Sip. Ölçüsü:</text>
<text x="212.2" y="202.7">Ağırlık:</text>
</g>
<g font-size="2.6">
<text x="273.4" y="190.4">1</text>
<text x="265.9" y="194.4">GENEL TOLERANS</text>
<text x="264.2" y="198.5">DIN 7168 m T</text>
<text x="264.3" y="202.6">ÖLÇEK</text>
<text x="278.5" y="202.6">1:20</text>
<text x="286.5" y="202.6">A4</text>
</g>
<g font-size="2.5">
<text x="138.3" y="186.4">Parça Kodu:</text>
<text x="138.3" y="190.5">Parça Adı:</text>
<text x="201.2" y="186.5">Ü.Kodu:</text>
<text x="138.3" y="194.5">Kaplama Şekli:</text>
<text x="138.3" y="198.6">Isıl İşlem:</text>
<text x="6.7" y="206.7">D:\DATALAR\88_SNTR_SNELTRAY_HOLLANDA-8565-4\3219\</text>
</g>
</svg>
